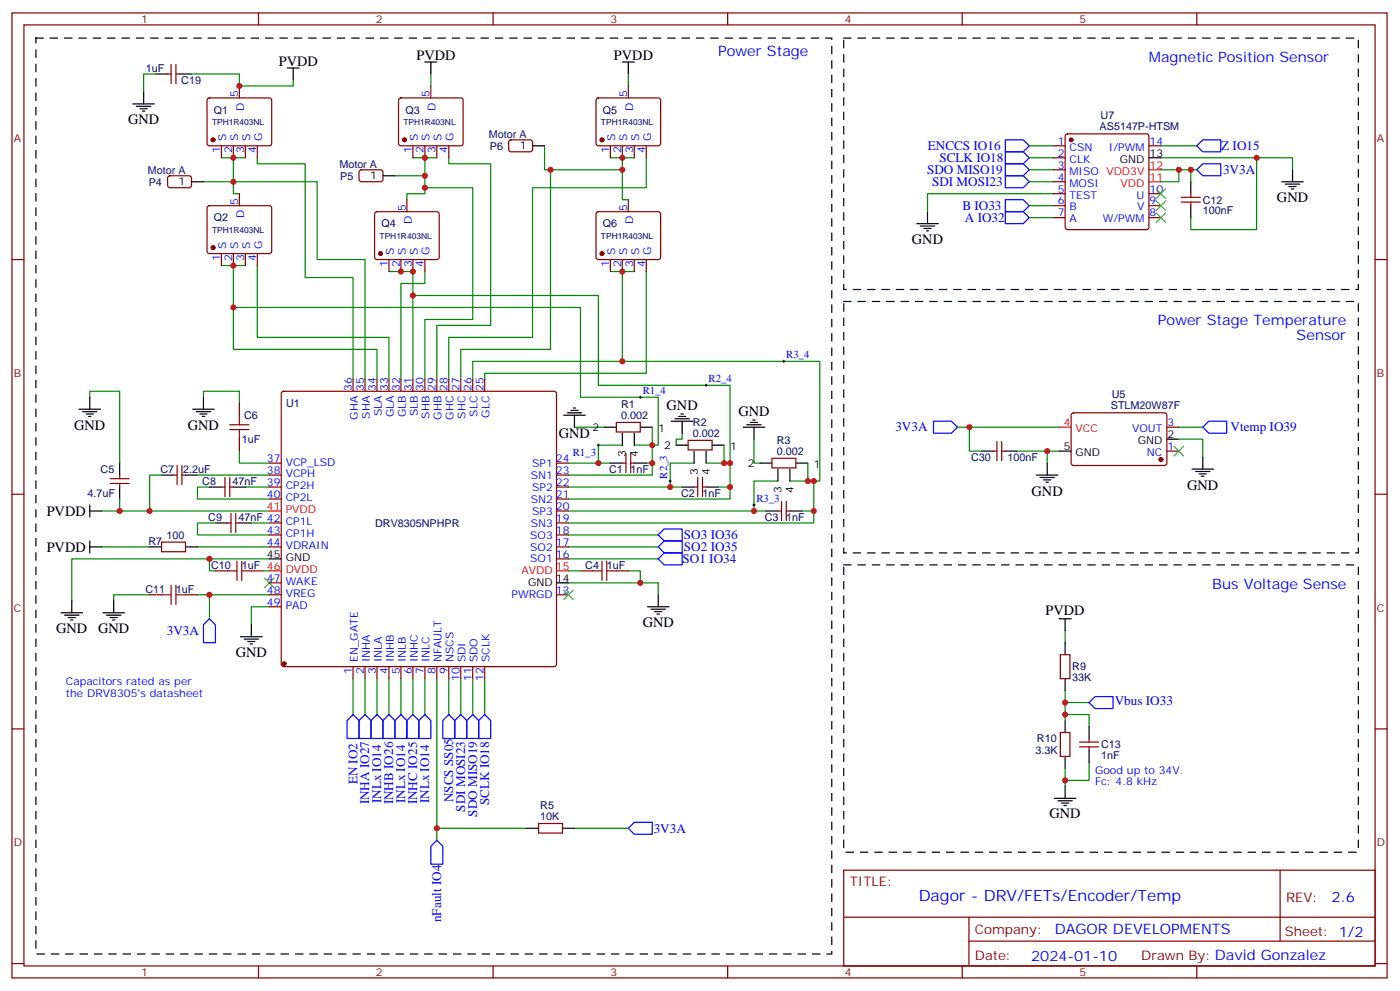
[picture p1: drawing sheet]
<svg xmlns="http://www.w3.org/2000/svg" width="413mm" height="292mm" viewBox="0 0 413 292" stroke-linecap="round" stroke-linejoin="round" font-family="sans-serif">
<g fill="none" stroke="#870000" stroke-width=".35">
<path d="M3.5 3.8h405.4v284.3h-405.4zM7.1 7.3h398.2v277.3h-398.2zM50.4 19v5.6M51.9 19v5.6M76.2 3.8v3.5M145.3 3.8v3.5M214.5 3.8v3.5M283.6 3.8v3.5M352.8 3.8v3.5M49.4 21.8h1M51.9 21.8h1M61.3 29.1l.4-.2h17.7l.5 .2 .2 .5-.1 12.9-.6 .5-17.9-.1-.5-.6v-12.7z"/>
<path d="M70.6 25.3v3.6M117.7 29.1l.5-.2h17.6l.5 .2 .2 .5v12.9l-.7 .5-17.9-.1-.4-.6v-12.7zM127 25.3v3.6M175.9 29.1l.5-.2h17.6l.5 .2 .2 .5v12.9l-.7 .5-17.9-.1-.4-.6v-12.7zM185.2 25.3v3.6M314.2 39.6l.5-.2h23.3l.5 .2 .2 .5v26.9l-.3 .5-.4 .2h-23.3l-.5-.3-.2-.4v-26.9zM49.6 52l.5-.2h5.9l.4 .7v2.4l-.7 .4-5.9-.1-.4-.6v-2.1zM65.3 43v3.5M68.8 43v3.5M70.6 57.1v3.5M72.3 43v3.5M75.8 43v3.5"/>
<path d="M106.1 50.2l.4-.2 6 .1 .4 .6-.1 2.4-.6 .5-5.9-.1-.5-.7v-2.1zM119.9 58.8v3.6M121.7 43v3.5M125.2 43v3.5M128.8 43v3.5M132.3 43v3.5M150.2 41.4l.4-.2 6 .1 .4 .6-.1 2.4-.6 .4h-5.9l-.5-.7v-2.1zM179.9 43v3.5M183.4 43v3.5M185.2 58.8v3.6M187 43v3.5M190.5 43v3.5"/>
<path d="M310.4 43h3.6M310.4 46.5h3.6M310.4 50h3.6M310.4 53.6h3.6M310.4 57.1h3.6M338.7 43h3.5M338.7 57.1h3.5M348.2 58.1h5.6M348.2 59.5h5.6M351 57.1v1M351 59.5v1.1M3.5 76.5h3.6"/>
<path d="M61.3 60.8l.4-.2h17.7l.5 .2 .2 .5-.1 13-.6 .4h-17.9l-.5-.7v-12.7zM65.3 74.7v3.5M68.8 74.7v3.5M72.3 74.7v3.5M75.8 74.7v3.5M110.7 62.6l.4-.2h17.7l.5 .2 .2 .5-.1 13-.6 .4-17.9-.1-.5-.6v-12.7zM114.7 76.5v3.5M118.2 76.5v3.5M121.7 76.5v3.5M125.2 76.5v3.5M175.9 62.6l.5-.2h17.6l.5 .2 .2 .5v13l-.7 .4-17.9-.1-.4-.6v-12.7zM179.9 76.5v3.5"/>
<path d="M183.4 76.5v3.5M187 76.5v3.5M190.5 76.5v3.5M310.4 60.6h3.6M310.4 64.1h3.6M338.7 60.6h3.5M338.7 64.1h3.5M405.3 76.5h3.6M70.6 118.8v3.5M83.1 115.5l.5-.2h79.7l.5 .2 .2 .5v79.7l-.2 .5-.5 .2h-79.7l-.5-.2-.2-.5v-79.7zM104.1 111.8v3.5M107.6 111.8v3.5"/>
<path d="M111.1 111.8v3.5M114.7 111.8v3.5M118.2 111.8v3.5M121.7 111.8v3.5M125.2 111.8v3.5M128.8 111.8v3.5M132.3 111.8v3.5M135.8 111.8v3.5M139.3 111.8v3.5M142.9 111.8v3.5M35.3 140v1M51.2 140h1"/>
<path d="M52.2 137.2v5.6M53.6 137.2v5.6M53.6 140h1.1M70.6 129.4v3.5M79.4 140h3.5M79.4 136.5h3.5M164 140h3.6M164 136.5h3.6M181.7 124.5h7v2.8h-7zM183.4 136.5h1.1M184.5 133.6v5.7M185.9 133.6v5.7"/>
<path d="M185.9 136.5h1.1M202.8 129.8h7.1v2.8h-7.1zM227.5 135h7.1v2.9h-7.1zM292.8 132.9h1.1M293.9 130.1v5.6M295.3 132.9h1M295.3 130.1v5.6M316 121.8l.4-.2 27.1 .1 .5 .6-.1 14.4-.6 .5-27.1-.1-.5-.6v-14.2zM344 132.9h3.5M344 125.9h3.5M3.5 145.6h3.6M32.5 142.5h5.6"/>
<path d="M32.5 141h5.6M35.3 142.5v1M47.6 159.7h7.1v2.9h-7.1zM65.3 143.5h1M66.3 140.7v5.6M67 154.1h1.1M67.7 143.5h1.1M67.7 140.7v5.6M68.1 151.3v5.6M69.5 151.3v5.6M69.5 154.1h1.1M79.4 143.5h3.5"/>
<path d="M79.4 154.1h3.5M79.4 157.6h3.5M79.4 147h3.5M164 143.5h3.6M164 150.6h3.6M164 154.1h3.6M164 157.6h3.6M164 147h3.6M204.6 143.5h1.1M205.7 140.7v5.6M207.1 140.7v5.6M207.1 143.5h1"/>
<path d="M229.3 150.6h1.1M230.4 147.7v5.7M231.8 147.7v5.7M231.8 150.6h1M405.3 145.6h3.6M44.1 175.3h3.5M54.7 175.3h3.5M63.5 168.2h3.5M74.1 168.2h3.5M79.4 175.3h3.5M79.4 161.1h3.5M79.4 171.7h3.5"/>
<path d="M79.4 178.8h3.5M164 175.3h3.6M164 164.7h3.6M164 161.1h3.6M171.1 168.2h3.5M181.7 168.2h3.5M104.1 196.4v3.6M107.6 196.4v3.6M111.1 196.4v3.6M114.7 196.4v3.6M118.2 196.4v3.6M121.7 196.4v3.6"/>
<path d="M125.2 196.4v3.6M128.8 196.4v3.6M132.3 196.4v3.6M135.8 196.4v3.6M139.3 196.4v3.6M142.9 196.4v3.6M312.6 192.9h2.8v7.1h-2.8zM3.5 214.8h3.6M312.6 215.8h2.8v7.1h-2.8zM318.2 218.7h5.6M321 217.6v1.1M405.3 214.8h3.6"/>
<path d="M318.2 220.1h5.6M321 220.1v1M158.7 242.6h7.1v2.9h-7.1zM248.7 256.4h156.6v28.2h-156.6zM377.3 256.4v20.9M248.7 270.2h156.5M285.6 277.3h119.6M285.6 270.2v14.2M3.5 283.9h3.6M76.2 284.6v3.5M145.3 284.6v3.5M214.5 284.6v3.5"/>
<path d="M283.6 284.6v3.5M352.8 284.6v3.5M405.3 283.9h3.6"/>
</g>
<g fill="none" stroke="#008700" stroke-width=".35">
<path d="M45.9 21.8h-3.6v5.3M56.4 21.8h14.2v3.5h15.8v-1.7M127 21.8v3.5M185.2 21.8v3.5M60 53.6h33.5v22.9h14.1v35.3M65.3 46.5h7M68.8 46.5v10.6h1.8M75.8 46.5v1.8h14.2v33.5h14.1v30M116.4 51.8h8.8M121.7 46.5h7.1M125.2 55.3h14.1v38.8h-14.1v17.7M125.2 46.5v10.6h-5.3v1.7"/>
<path d="M132.3 46.5v1.8h12.3v47.6h-15.8v15.9M160.5 43v7h1.8M179.9 46.5h7.1M183.4 50h-21.1v52.9h-26.5v8.9M183.4 46.5v12.3h1.8M190.5 46.5v8.8h-33.5v44.1h-24.7v12.4M303.4 53.6h7M303.4 46.5h7M303.4 43h7M303.4 50h7M310.4 57.1h-37v5.3M342.2 46.5h28.2v21.2h-19.4v-3.6"/>
<path d="M342.2 43h10.6M342.2 50h10.6M347.5 50v3.6h-5.3M351 50v3.6M370.4 46.5h10.6v3.5M65.3 78.2h7M68.8 78.2v24.7h42.3v8.9M75.8 78.2v21.2h38.9v12.4M303.4 60.6h7M303.4 64.1h7M68.8 90.6h102.3v26.5h22.9v14.1h-1.7v-5.3M114.7 80h7v31.8"/>
<path d="M121.7 87.1h54.7v26.4h38.8v23M125.2 80v3.5h-7v28.3M179.9 80h7.1M183.4 80v26.5h-44.1v5.3M190.5 80v30h-47.6v1.8M26.5 117.1v-1.8h8.8v21.2M60 117.1v-1.8h10.6v3.5M183.4 106.5h58.3v35.2h-1.8M47.6 140h-3.5v10.6M58.2 140h21.2M70.6 132.9v3.6h8.8M167.6 136.5h12.3"/>
<path d="M169.3 125.9h8.9M183.4 131.2h-7v5.3M187 131.2h5.3v5.3M190.5 136.5h1.8v3.5h-24.7M201.1 127.6v1.8h-1.8v1.8M204.6 136.5h-7v7M208.1 136.5h7.1v7M213.4 131.2v5.3M222.2 129.4v7.1h1.8M238.1 136.5v5.2M282.2 125.9h30M285.8 125.9v7h3.5"/>
<path d="M299.9 132.9h8.8M312.2 132.9h-3.5v3.6M347.5 129.4h7v5.3M347.5 125.9h7M30 150.6h49.4M35.3 147v3.6M61.7 143.5h-3.5v3.5h21.2M63.5 154.1h-5.3v3.5h21.2M72.3 143.5h7.1M74.1 154.1h5.3M167.6 150.6h58.2M167.6 143.5h33.5"/>
<path d="M167.6 157.6h26.4M211.7 143.5h3.5v3.5h-47.6M229.3 141.7h-7.1v8.9M232.8 141.7h7.1v8.9M236.4 150.6h3.5v3.5h-72.3M30 161.1h14.1M44.1 175.3h-10.6v1.7M58.2 161.1h21.2M58.2 175.3h21.2M61.7 164.7v3.5h1.8M61.7 175.3v7M77.6 168.2h1.8"/>
<path d="M79.4 178.8h-5.3v5.3M79.4 164.7h-58.2v12.3M167.6 171.7h26.4v3.6M167.6 164.7h26.4M167.6 161.1h26.4M167.6 168.2h3.5M185.2 168.2h3.5v3.5M104.1 200v10.5M107.6 200v10.5M111.1 200v10.5M114.7 200v10.5M118.2 200v10.5"/>
<path d="M121.7 200v10.5M125.2 200v10.5M128.8 200v47.6M132.3 200v10.5M135.8 200v10.5M139.3 200v10.5M142.9 200v10.5M314 185.8v3.6M314 212.3v-1.8h7v3.6M314 207h7M314 203.5v7M314 226.4v5.3"/>
<path d="M321 224.6v5.3h-7M128.8 244.1h26.4M169.3 244.1h15.9"/>
</g>
<g fill="none" stroke="#000" stroke-width=".35">
<path d="M125.2 18.3h3.6M127 18.3v3.5M183.4 18.3h3.6M185.2 18.3v3.5M39.2 30.6h6.3M40.2 31.3h4.2M41.3 32h2.1M42 32.7h.7M42.3 27.1v3.5M45.9 21.8h3.5M52.9 21.8h3.5M84.7 20h3.5"/>
<path d="M86.4 20v3.6M56.4 53.6h3.6M112.9 51.8h3.5M157 43h3.5M338.7 46.5h3.5M351 53.6v3.5M377.8 53.6h6.4M378.9 54.3h4.2M379.9 55h2.2M380.6 55.7h.8M381 50v3.6M270.2 65.9h6.4"/>
<path d="M271.3 66.6h4.2M272.3 67.3h2.2M273 68h.8M273.4 62.4v3.5M351 60.6v3.5M26.5 117.1v3.5M60 117.1v3.5M23.3 120.6h6.3M24.3 121.3h4.3M25.4 122h2.1M26.1 122.7h.7M35.3 136.5v3.5"/>
<path d="M47.6 140h3.6M54.7 140h3.5M56.8 120.6h6.3M57.9 121.3h4.2M58.9 122h2.1M59.6 122.7h.7M166.2 122.3h6.3M167.2 121.6h4.2M168.3 120.9h2.1M169 120.2h.7M169.3 122.3v3.6M178.2 125.9h3.5"/>
<path d="M179.9 136.5h3.5M183.4 127.6v3.6M187 136.5h3.5M187 127.6v3.6M188.7 125.9h3.6M197.9 124.1h6.4M199 123.4h4.2M199.3 131.2h3.5M200 122.7h2.1M200.7 122h.7M201.1 124.1v3.5M204.6 132.9v3.6"/>
<path d="M208.1 132.9v3.6M209.9 131.2h3.5M219.1 125.9h6.3M220.1 125.2h4.3M221.2 124.5h2.1M221.9 123.8h.7M222.2 125.9v3.5M224 136.5h3.5M229.3 138.2v3.5M232.8 138.2v3.5M234.6 136.5h3.5M289.3 132.9h3.5"/>
<path d="M296.3 132.9h3.6M305.5 140h6.4M308.7 136.5v3.5M312.2 132.9h3.5M344 129.4h3.5M351.4 138.2h6.3M352.4 138.9h4.3M353.5 139.6h2.1M354.5 134.7v3.5M26.5 150.6h3.5M26.5 148.8v3.5M26.5 159.4v3.5"/>
<path d="M35.3 143.5v3.5M61.7 143.5h3.6M63.5 154.1h3.5M68.8 143.5h3.5M70.6 154.1h3.5M201.1 143.5h3.5M208.1 143.5h3.6M225.8 150.6h3.5M232.8 150.6h3.6M306.6 140.7h4.2M307.6 141.4h2.1M308.3 142.1h.7"/>
<path d="M354.2 140.3h.7M21.2 177v3.6M26.5 161.1h3.5M33.5 177v3.6M44.1 161.1h3.5M54.7 161.1h3.5M79.4 164.7h3.5M164 171.7h3.6M190.9 178.8h6.3M191.9 179.5h4.2M194 175.3v3.5M18 180.6h6.3"/>
<path d="M19 181.3h4.3M20.1 182h2.1M20.8 182.7h.7M30.3 180.6h6.4M31.4 181.3h4.2M32.5 182h2.1M33.2 182.7h.7M70.9 187.6h6.4M72 188.3h4.2M73 189h2.1M73.7 189.7h.7M74.1 184.1v3.5"/>
<path d="M193 180.2h2.1M193.7 180.9h.7M312.2 182.3h3.5M314 182.3v3.5M314 189.4v3.5M314 200v3.5M314 212.3v3.5M321 214.1v3.5M310.8 235.2h6.3M311.9 235.9h4.2M312.9 236.6h2.1M313.6 237.3h.7"/>
<path d="M314 222.9v3.5M314 231.7v3.5M321 221.1v3.5M155.2 244.1h3.5M165.8 244.1h3.5"/>
</g>
<g fill="none" stroke="#00f" stroke-width=".35">
<path d="M296.3 58.8h5.3l1.8 1.8-1.8 1.8h-5.3zM296.3 48.3h5.3l1.8 1.7-1.8 1.8h-5.3zM296.3 41.2h5.3l1.8 1.8-1.8 1.7h-5.3zM296.3 44.7h5.3l1.8 1.8-1.8 1.8h-5.3zM296.3 51.8h5.3l1.8 1.8-1.8 1.7h-5.3zM354.5 41.2h5.3v3.5h-5.3l-1.7-1.7zM354.5 48.3h5.3v3.5h-5.3l-1.7-1.8zM296.3 62.4h5.3l1.8 1.7-1.8 1.8h-5.3zM275.2 124.1h5.3l1.7 1.8-1.7 1.7h-5.3zM354.5 125.9l1.8-1.8h5.3v3.5h-5.3zM194 157.6l1.8-1.7h5.3v3.5h-5.3zM194 164.7l1.8-1.8h5.3v3.5h-5.3z"/>
<path d="M194 161.1l1.8-1.7h5.3v3.5h-5.3zM61.7 182.3l1.8 1.8v5.3h-3.5v-5.3zM104.1 210.5l1.7 1.8v5.3h-3.5v-5.3zM107.6 210.5l1.8 1.8v5.3h-3.6v-5.3zM111.1 210.5l1.8 1.8v5.3h-3.5v-5.3zM114.7 210.5l1.7 1.8v5.3h-3.5v-5.3zM118.2 210.5l1.7 1.8v5.3h-3.5v-5.3zM121.7 210.5l1.8 1.8v5.3h-3.6v-5.3zM125.2 210.5l1.8 1.8v5.3h-3.5v-5.3zM132.3 210.5l1.8 1.8v5.3h-3.6v-5.3zM135.8 210.5l1.8 1.8v5.3h-3.5v-5.3zM139.3 210.5l1.8 1.8v5.3h-3.5v-5.3z"/>
<path d="M141.1 212.3l1.8-1.8 1.7 1.8v5.3h-3.5zM322.8 205.2h5.3v3.6h-5.3l-1.8-1.8zM127 249.3l1.8-1.7 1.7 1.7v5.3h-3.5zM185.2 244.1l1.8-1.8h5.3v3.5h-5.3z"/>
</g>
<path d="M340.8 55.7l2.8 2.8M340.8 59.2l2.8 2.8M343.6 55.7l-2.8 2.8M343.6 59.2l-2.8 2.8M340.8 62.7l2.8 2.8M343.6 62.7l-2.8 2.8M346.1 131.5l2.8 2.8M348.9 131.5l-2.8 2.8M78 170.3l2.8 2.8M80.8 170.3l-2.8 2.8M166.2 173.8l2.8 2.9M169 173.8l-2.8 2.9" fill="none" stroke="#3c3" stroke-width=".35"/>
<g fill="none" stroke="#a10000" stroke-width=".35">
<path d="M67.7 126.6h5.7M67.7 125.2h5.7M70.6 122.3v2.9M70.6 126.6v2.8M47.6 175.3h2.8M50.4 172.4v5.7M51.9 175.3h2.8M51.9 172.4v5.7M67 168.2h2.8M69.8 165.4v5.6M71.3 168.2h2.8M71.3 165.4v5.6"/>
<path d="M174.6 168.2h2.8M177.4 165.4v5.6M178.9 168.2h2.8M178.9 165.4v5.6"/>
</g>
<g fill="#870000" stroke="#870000" stroke-width=".35">
<circle cx="83.8" cy="195.5" r=".53"/>
<circle cx="62.8" cy="41.2" r=".53"/>
<circle cx="62.8" cy="73" r=".53"/>
<circle cx="119.2" cy="41.2" r=".53"/>
<circle cx="112.2" cy="74.7" r=".53"/>
<circle cx="177.4" cy="41.2" r=".53"/>
<circle cx="177.4" cy="74.7" r=".53"/>
<circle cx="342.2" cy="135.4" r=".53"/>
<circle cx="315.7" cy="41.2" r=".53"/>
</g>
<path d="M338.7 53.6h3.5M338.7 50h3.5M312.2 125.9h3.5M79.4 150.6h3.5M79.4 168.2h3.5M164 168.2h3.6" fill="none" stroke="#f00" stroke-width=".35"/>
<path d="M188.4 117.1h.7M188.7 116.7v.7M207.8 113.5h.7M208.1 113.2v.7M230.7 106.5h.7M231.1 106.1v.7M176 131.2h.7M176.4 130.8v.7M197.2 141.7h.7M197.6 141.4v.7M221.9 148.8h.7M222.2 148.4v.8" fill="none" stroke="#000" stroke-width=".29"/>
<path d="M10.6 11.2h234.6v269.9h-234.6zM248.7 11.2h151.7v74.1h-151.7zM248.7 88.8h151.7v74.1h-151.7zM248.7 166.4h151.7v84.7h-151.7z" fill="none" stroke="#000" stroke-width=".35" stroke-dasharray="2.1 2.1"/>
<g fill="#c00">
<circle cx="239.9" cy="141.7" r=".88"/>
<circle cx="215.2" cy="136.5" r=".88"/>
<circle cx="192.3" cy="131.2" r=".88"/>
<circle cx="215.2" cy="143.5" r=".88"/>
<circle cx="197.6" cy="143.5" r=".88"/>
<circle cx="192.3" cy="136.5" r=".88"/>
<circle cx="176.4" cy="136.5" r=".88"/>
<circle cx="239.9" cy="150.6" r=".88"/>
<circle cx="222.3" cy="150.6" r=".88"/>
<circle cx="183.4" cy="106.5" r=".88"/>
<circle cx="125.2" cy="51.8" r=".88"/>
<circle cx="68.8" cy="90.6" r=".88"/>
<circle cx="121.7" cy="87.1" r=".88"/>
<circle cx="183.4" cy="50" r=".88"/>
<circle cx="44.1" cy="150.6" r=".88"/>
<circle cx="35.3" cy="150.6" r=".88"/>
<circle cx="188.7" cy="171.7" r=".88"/>
<circle cx="61.7" cy="175.3" r=".88"/>
<circle cx="183.4" cy="80" r=".88"/>
<circle cx="68.8" cy="78.2" r=".88"/>
<circle cx="68.8" cy="46.5" r=".88"/>
<circle cx="125.2" cy="46.5" r=".88"/>
<circle cx="125.2" cy="55.3" r=".88"/>
<circle cx="183.4" cy="46.5" r=".88"/>
<circle cx="61.7" cy="164.7" r=".88"/>
<circle cx="128.8" cy="244.1" r=".88"/>
<circle cx="162.3" cy="50" r=".88"/>
<circle cx="68.8" cy="53.6" r=".88"/>
<circle cx="121.7" cy="80" r=".88"/>
<circle cx="118.2" cy="80" r=".88"/>
<circle cx="347.5" cy="50" r=".88"/>
<circle cx="370.4" cy="46.5" r=".88"/>
<circle cx="351" cy="50" r=".88"/>
<circle cx="70.6" cy="25.3" r=".88"/>
<circle cx="314" cy="207" r=".88"/>
<circle cx="314" cy="210.5" r=".88"/>
<circle cx="314" cy="229.9" r=".88"/>
<circle cx="308.7" cy="132.9" r=".88"/>
<circle cx="285.8" cy="125.9" r=".88"/>
<circle cx="238.1" cy="141.7" r=".88"/>
<circle cx="213.4" cy="136.5" r=".88"/>
</g>
<text font-size="4.6" fill="#00f" x="270.8" y="265.4">Dagor - DRV/FETs/Encoder/Temp</text>
<g font-size="4.2">
<text x="122.8" y="17.6">PVDD</text>
<text x="181" y="17.6">PVDD</text>
<text x="82.2" y="19.3">PVDD</text>
<text x="37.7" y="36.7">GND</text>
<text x="376.4" y="59.5">GND</text>
<text x="268.8" y="71.9">GND</text>
<text x="196.5" y="120.9">GND</text>
<text x="217.7" y="122.6">GND</text>
<text x="21.9" y="126.6">GND</text>
<text x="55.4" y="126.6">GND</text>
<text x="164.7" y="129.1">GND</text>
<text x="304.1" y="146.1">GND</text>
<text x="350" y="144.3">GND</text>
<text x="13.8" y="152">PVDD</text>
<text x="13.8" y="162.6">PVDD</text>
<text x="189.4" y="184.9">GND</text>
<text x="308.2" y="181.2">PVDD</text>
<text x="16.6" y="186.6">GND</text>
<text x="28.9" y="186.6">GND</text>
<text x="69.5" y="193.7">GND</text>
<text x="309.4" y="240.9">GND</text>
</g>
<g font-size="4.2" fill="#00f">
<text x="211.7" y="16.5">Power Stage</text>
<text x="338.7" y="18.3">Magnetic Position Sensor</text>
<text x="341.3" y="95.9">Power Stage Temperature</text>
<text x="382.2" y="100.1">Sensor</text>
<text x="357.3" y="173.5">Bus Voltage Sense</text>
<text x="392.5" y="265.7">2.6</text>
<text x="310.9" y="275.2">DAGOR DEVELOPMENTS</text>
<text x="304" y="283">2024-01-10</text>
</g>
<g font-size="3.9" fill="#00f">
<text x="273.5" y="44.2">ENCCS IO16</text>
<text x="276.9" y="47.8">SCLK IO18</text>
<text x="360" y="44.3">Z IO15</text>
<text x="273.3" y="51.3">SDO MISO19</text>
<text x="360.5" y="51.3">3V3A</text>
<text x="274.8" y="54.8">SDI MOSI23</text>
<text x="283.7" y="61.9">B IO33</text>
<text x="284.4" y="65.4">A IO32</text>
<text x="263.9" y="127.1">3V3A</text>
<text x="362.7" y="127.1">Vtemp IO39</text>
<text x="201.6" y="158.9">SO3 IO36</text>
<text x="201.2" y="165.9">SO1 IO34</text>
<text x="201.6" y="162.4">SO2 IO35</text>
<text x="49.2" y="187.1">3V3A</text>
<text x="328.6" y="207.8">Vbus IO33</text>
<text x="105.4" y="231.1" transform="rotate(-90 105.4 231.1)">EN IO2</text>
<text x="108.9" y="237" transform="rotate(-90 108.9 237)">INHA IO27</text>
<text x="112.4" y="236.7" transform="rotate(-90 112.4 236.7)">INLx IO14</text>
<text x="115.9" y="237" transform="rotate(-90 115.9 237)">INHB IO26</text>
<text x="119.5" y="236.7" transform="rotate(-90 119.5 236.7)">INLx IO14</text>
<text x="123" y="237" transform="rotate(-90 123 237)">INHC IO25</text>
<text x="126.5" y="236.7" transform="rotate(-90 126.5 236.7)">INLx IO14</text>
<text x="133.6" y="236.4" transform="rotate(-90 133.6 236.4)">NSCS SS05</text>
<text x="137.1" y="239.2" transform="rotate(-90 137.1 239.2)">SDI MOSI23</text>
<text x="144.1" y="237.3" transform="rotate(-90 144.1 237.3)">SCLK IO18</text>
<text x="140.6" y="240.6" transform="rotate(-90 140.6 240.6)">SDO MISO19</text>
<text x="192.7" y="245.4">3V3A</text>
<text x="130" y="271.7" transform="rotate(-90 130 271.7)">nFault IO4</text>
</g>
<g font-size="3.9" fill="#800">
<text x="250.5" y="261">TITLE:</text>
<text x="379.1" y="265.7">REV:</text>
<text x="287.4" y="275.2">Company:</text>
<text x="378.7" y="275.8">Sheet: 1/2</text>
<text x="287.4" y="282.9">Date:</text>
<text x="336.4" y="282.9">Drawn By: David Gonzalez</text>
</g>
<g font-size="3.2" fill="#800">
<text x="41.6" y="6.8">1</text>
<text x="110.8" y="6.8">2</text>
<text x="179.9" y="6.8">3</text>
<text x="249.1" y="6.8">4</text>
<text x="318.2" y="6.8">5</text>
<text x="4.1" y="41.9">A</text>
<text x="405.9" y="41.9">A</text>
<text x="4.1" y="111.1">B</text>
<text x="405.9" y="111.1">B</text>
<text x="4.1" y="180.2">C</text>
<text x="405.9" y="180.2">C</text>
<text x="4.1" y="249.3">D</text>
<text x="405.9" y="249.3">D</text>
<text x="41.6" y="287.6">1</text>
<text x="110.8" y="287.6">2</text>
<text x="179.9" y="287.6">3</text>
<text x="249.1" y="287.6">4</text>
<text x="318.2" y="287.6">5</text>
</g>
<g font-size="3.2" fill="#000080">
<text x="43" y="21.2">1uF</text>
<text x="53.4" y="24.7">C19</text>
<text x="63.1" y="33.5">Q1</text>
<text x="119.5" y="33.5">Q3</text>
<text x="177.7" y="33.5">Q5</text>
<text x="324.4" y="35.1">U7</text>
<text x="144.1" y="40.6">Motor A</text>
<text x="324.1" y="38.2">AS5147P-HTSM</text>
<text x="144.4" y="44.1">P6</text>
<text x="43.6" y="51.2">Motor A</text>
<text x="100" y="49.4">Motor A</text>
<text x="100.3" y="52.9">P5</text>
<text x="43.8" y="54.7">P4</text>
<text x="354.5" y="60">C12</text>
<text x="63.1" y="65.3">Q2</text>
<text x="354.5" y="63.1">100nF</text>
<text x="112.5" y="67">Q4</text>
<text x="177.7" y="67">Q6</text>
<text x="84.3" y="119.9">U1</text>
<text x="327.7" y="117.4">U5</text>
<text x="72" y="123.5">C6</text>
<text x="183.1" y="123.4">0.002</text>
<text x="183.1" y="120.3">R1</text>
<text x="204.3" y="125.6">R2</text>
<text x="327.5" y="120.6">STLM20W87F</text>
<text x="71.2" y="130.5">1uF</text>
<text x="204.3" y="128.7">0.002</text>
<text x="229" y="130.8">R3</text>
<text x="229" y="134">0.002</text>
<text x="286.3" y="135.8">C30</text>
<text x="297" y="135.8">100nF</text>
<text x="29.6" y="139.4">C5</text>
<text x="47.3" y="139.4">C7</text>
<text x="54" y="139.4">2.2uF</text>
<text x="59.6" y="142.9">C8</text>
<text x="68.6" y="142.9">47nF</text>
<text x="179.6" y="139.4">C1</text>
<text x="185.9" y="139.4">1nF</text>
<text x="25.8" y="146.4">4.7uF</text>
<text x="200.7" y="146.4">C2</text>
<text x="207.1" y="146.4">1nF</text>
<text x="61.4" y="153.5">C9</text>
<text x="70.3" y="153.5">47nF 42</text>
<text x="110.6" y="155.2">DRV8305NPHPR</text>
<text x="225.4" y="153.5">C3</text>
<text x="231.8" y="153.5">1nF</text>
<text x="43.8" y="160.5">R7</text>
<text x="49.1" y="158.7">100</text>
<text x="62.2" y="167.6">C10</text>
<text x="71.2" y="167.6">1uF 46</text>
<text x="172.5" y="167.6">C4</text>
<text x="178.8" y="167.6">1uF</text>
<text x="42.8" y="174.6">C11</text>
<text x="51.8" y="174.6">1uF</text>
<text x="316.1" y="197.6">R9</text>
<text x="316.1" y="200.7">33K</text>
<text x="305.7" y="218.7">R10</text>
<text x="324.6" y="220.5">C13</text>
<text x="305.3" y="222.3">3.3K</text>
<text x="324.6" y="223.7">1nF</text>
<text x="159.3" y="238.4">R5</text>
<text x="159.3" y="241.6">10K</text>
</g>
<g font-size="3.2" fill="#00f">
<text x="70.2" y="28.7" transform="rotate(-90 70.2 28.7)">5</text>
<text x="126.6" y="28.7" transform="rotate(-90 126.6 28.7)">5</text>
<text x="184.9" y="28.7" transform="rotate(-90 184.9 28.7)">5</text>
<text x="72" y="32.6" transform="rotate(-90 72 32.6)">D</text>
<text x="128.4" y="32.6" transform="rotate(-90 128.4 32.6)">D</text>
<text x="186.6" y="32.6" transform="rotate(-90 186.6 32.6)">D</text>
<text x="66.7" y="41.7" transform="rotate(-90 66.7 41.7)">S</text>
<text x="70.2" y="41.7" transform="rotate(-90 70.2 41.7)">S</text>
<text x="73.7" y="41.7" transform="rotate(-90 73.7 41.7)">S</text>
<text x="77.3" y="41.7" transform="rotate(-90 77.3 41.7)">G</text>
<text x="123.1" y="41.7" transform="rotate(-90 123.1 41.7)">S</text>
<text x="126.6" y="41.7" transform="rotate(-90 126.6 41.7)">S</text>
<text x="130.2" y="41.7" transform="rotate(-90 130.2 41.7)">S</text>
<text x="133.7" y="41.7" transform="rotate(-90 133.7 41.7)">G</text>
<text x="181.3" y="41.7" transform="rotate(-90 181.3 41.7)">S</text>
<text x="184.9" y="41.7" transform="rotate(-90 184.9 41.7)">S</text>
<text x="188.4" y="41.7" transform="rotate(-90 188.4 41.7)">S</text>
<text x="191.9" y="41.7" transform="rotate(-90 191.9 41.7)">G</text>
<text x="64.9" y="45.2" transform="rotate(-90 64.9 45.2)">1</text>
<text x="68.4" y="45.2" transform="rotate(-90 68.4 45.2)">2</text>
<text x="72" y="45.2" transform="rotate(-90 72 45.2)">3</text>
<text x="75.5" y="45.2" transform="rotate(-90 75.5 45.2)">4</text>
<text x="121.4" y="45.2" transform="rotate(-90 121.4 45.2)">1</text>
<text x="124.9" y="45.2" transform="rotate(-90 124.9 45.2)">2</text>
<text x="128.4" y="45.2" transform="rotate(-90 128.4 45.2)">3</text>
<text x="131.9" y="45.2" transform="rotate(-90 131.9 45.2)">4</text>
<text x="179.6" y="45.2" transform="rotate(-90 179.6 45.2)">1</text>
<text x="183.1" y="45.2" transform="rotate(-90 183.1 45.2)">2</text>
<text x="186.6" y="45.2" transform="rotate(-90 186.6 45.2)">3</text>
<text x="190.1" y="45.2" transform="rotate(-90 190.1 45.2)">4</text>
<text x="311.8" y="42.6">1</text>
<text x="311.8" y="46.1">2</text>
<text x="315.3" y="44.4">CSN</text>
<text x="315.3" y="47.9">CLK</text>
<text x="326.9" y="44.4">I/PWM</text>
<text x="338.8" y="42.6">14</text>
<text x="311.8" y="49.7">3</text>
<text x="311.8" y="53.2">4</text>
<text x="315.3" y="51.4">MISO VDD3V</text>
<text x="311.8" y="56.7">5</text>
<text x="315.3" y="55">MOSI</text>
<text x="315.3" y="58.5">TEST</text>
<text x="335" y="58.5">U</text>
<text x="338.8" y="56.7">10</text>
<text x="70.2" y="60.4" transform="rotate(-90 70.2 60.4)">5</text>
<text x="72" y="64.4" transform="rotate(-90 72 64.4)">D</text>
<text x="119.6" y="62.2" transform="rotate(-90 119.6 62.2)">5</text>
<text x="184.9" y="62.2" transform="rotate(-90 184.9 62.2)">5</text>
<text x="311.8" y="60.3">6</text>
<text x="311.8" y="63.8">7</text>
<text x="315.3" y="62">B</text>
<text x="315.3" y="65.5">A</text>
<text x="325.1" y="65.5">W/PWM</text>
<text x="335.2" y="62">V</text>
<text x="338.8" y="63.8">8</text>
<text x="338.8" y="60.3">9</text>
<text x="121.4" y="66.1" transform="rotate(-90 121.4 66.1)">D</text>
<text x="186.6" y="66.1" transform="rotate(-90 186.6 66.1)">D</text>
<text x="64.9" y="76.9" transform="rotate(-90 64.9 76.9)">1</text>
<text x="66.7" y="73.4" transform="rotate(-90 66.7 73.4)">S</text>
<text x="68.4" y="76.9" transform="rotate(-90 68.4 76.9)">2</text>
<text x="70.2" y="73.4" transform="rotate(-90 70.2 73.4)">S</text>
<text x="72" y="76.9" transform="rotate(-90 72 76.9)">3</text>
<text x="73.7" y="73.4" transform="rotate(-90 73.7 73.4)">S</text>
<text x="75.5" y="76.9" transform="rotate(-90 75.5 76.9)">4</text>
<text x="77.3" y="73.4" transform="rotate(-90 77.3 73.4)">G</text>
<text x="116.1" y="75.2" transform="rotate(-90 116.1 75.2)">S</text>
<text x="119.6" y="75.2" transform="rotate(-90 119.6 75.2)">S</text>
<text x="123.1" y="75.2" transform="rotate(-90 123.1 75.2)">S</text>
<text x="126.6" y="75.2" transform="rotate(-90 126.6 75.2)">G</text>
<text x="181.3" y="75.2" transform="rotate(-90 181.3 75.2)">S</text>
<text x="184.9" y="75.2" transform="rotate(-90 184.9 75.2)">S</text>
<text x="188.4" y="75.2" transform="rotate(-90 188.4 75.2)">S</text>
<text x="191.9" y="75.2" transform="rotate(-90 191.9 75.2)">G</text>
<text x="114.3" y="78.7" transform="rotate(-90 114.3 78.7)">1</text>
<text x="117.8" y="78.7" transform="rotate(-90 117.8 78.7)">2</text>
<text x="121.4" y="78.7" transform="rotate(-90 121.4 78.7)">3</text>
<text x="124.9" y="78.7" transform="rotate(-90 124.9 78.7)">4</text>
<text x="179.6" y="78.7" transform="rotate(-90 179.6 78.7)">1</text>
<text x="183.1" y="78.7" transform="rotate(-90 183.1 78.7)">2</text>
<text x="186.6" y="78.7" transform="rotate(-90 186.6 78.7)">3</text>
<text x="190.1" y="78.7" transform="rotate(-90 190.1 78.7)">4</text>
<text x="231.8" y="105.6">R3_4</text>
<text x="208.8" y="112.6">R2_4</text>
<text x="103.7" y="115.1" transform="rotate(-90 103.7 115.1)">36</text>
<text x="107.2" y="115.1" transform="rotate(-90 107.2 115.1)">35</text>
<text x="110.8" y="115.1" transform="rotate(-90 110.8 115.1)">34</text>
<text x="114.3" y="115.1" transform="rotate(-90 114.3 115.1)">33</text>
<text x="117.8" y="115.1" transform="rotate(-90 117.8 115.1)">32</text>
<text x="121.4" y="115.1" transform="rotate(-90 121.4 115.1)">31</text>
<text x="124.9" y="115.1" transform="rotate(-90 124.9 115.1)">30</text>
<text x="128.4" y="115.1" transform="rotate(-90 128.4 115.1)">29</text>
<text x="131.9" y="115.1" transform="rotate(-90 131.9 115.1)">28</text>
<text x="135.5" y="115.1" transform="rotate(-90 135.5 115.1)">27</text>
<text x="139" y="115.1" transform="rotate(-90 139 115.1)">26</text>
<text x="142.5" y="115.1" transform="rotate(-90 142.5 115.1)">25</text>
<text x="189.4" y="116.2">R1_4</text>
<text x="105.5" y="123.6" transform="rotate(-90 105.5 123.6)">GHA</text>
<text x="109" y="123.3" transform="rotate(-90 109 123.3)">SHA</text>
<text x="112.5" y="122.7" transform="rotate(-90 112.5 122.7)">SLA</text>
<text x="116.1" y="123" transform="rotate(-90 116.1 123)">GLA</text>
<text x="119.6" y="123" transform="rotate(-90 119.6 123)">GLB</text>
<text x="123.1" y="122.7" transform="rotate(-90 123.1 122.7)">SLB</text>
<text x="126.6" y="123.3" transform="rotate(-90 126.6 123.3)">SHB</text>
<text x="130.2" y="123.6" transform="rotate(-90 130.2 123.6)">GHB</text>
<text x="133.7" y="123.7" transform="rotate(-90 133.7 123.7)">GHC</text>
<text x="137.2" y="123.4" transform="rotate(-90 137.2 123.4)">SHC</text>
<text x="140.8" y="122.7" transform="rotate(-90 140.8 122.7)">SLC</text>
<text x="144.3" y="123" transform="rotate(-90 144.3 123)">GLC</text>
<text x="344.1" y="125.5">3</text>
<text x="333.7" y="127.3">VOUT</text>
<text x="78.7" y="136.1">37</text>
<text x="84.2" y="137.2">VCP_LSD</text>
<text x="156.9" y="137.5">SP1</text>
<text x="163.9" y="136.1">24</text>
<text x="168.8" y="134.3">R1_3</text>
<text x="338.1" y="134.3">NC</text>
<text x="344.1" y="132.6">1</text>
<text x="78.7" y="139.6">38</text>
<text x="78.7" y="143.2">39</text>
<text x="84.2" y="140.7">VCPH</text>
<text x="156.4" y="141">SN1</text>
<text x="163.9" y="143.2">22</text>
<text x="163.9" y="139.6">23</text>
<text x="196.7" y="141" transform="rotate(-90 196.7 141)">R2_3</text>
<text x="78.7" y="146.7">40</text>
<text x="84.2" y="144.2">CP2H</text>
<text x="84.2" y="147.7">CP2L</text>
<text x="156.4" y="148.1">SN2</text>
<text x="156.9" y="144.6">SP2</text>
<text x="163.9" y="146.7">21</text>
<text x="223" y="147.9">R3_3</text>
<text x="84.2" y="154.8">CP1L</text>
<text x="156.4" y="155.2">SN3</text>
<text x="156.9" y="151.6">SP3</text>
<text x="163.9" y="153.7">19</text>
<text x="163.9" y="150.2">20</text>
<text x="78.7" y="157.3">43</text>
<text x="78.7" y="160.8">44</text>
<text x="84.2" y="158.3">CP1H</text>
<text x="84.2" y="161.9">VDRAIN</text>
<text x="156.3" y="158.7">SO3</text>
<text x="163.9" y="160.8">17</text>
<text x="163.9" y="157.3">18</text>
<text x="156.3" y="165.7">SO1</text>
<text x="156.3" y="162.2">SO2</text>
<text x="163.9" y="164.3">16</text>
<text x="78.7" y="171.4">47</text>
<text x="84.2" y="172.4">WAKE</text>
<text x="78.7" y="174.9">48</text>
<text x="78.7" y="178.4">49</text>
<text x="84.2" y="176">VREG</text>
<text x="84.2" y="179.5">PAD</text>
<text x="150.8" y="176.3">PWRGD</text>
<text x="163.9" y="174.9">13</text>
<text x="105.5" y="195.1" transform="rotate(-90 105.5 195.1)">EN_GATE</text>
<text x="109" y="195.1" transform="rotate(-90 109 195.1)">INHA</text>
<text x="112.5" y="195.1" transform="rotate(-90 112.5 195.1)">INLA</text>
<text x="116.1" y="195.1" transform="rotate(-90 116.1 195.1)">INHB</text>
<text x="119.6" y="195.1" transform="rotate(-90 119.6 195.1)">INLB</text>
<text x="123.1" y="195.1" transform="rotate(-90 123.1 195.1)">INHC</text>
<text x="126.6" y="195.1" transform="rotate(-90 126.6 195.1)">INLC</text>
<text x="130.2" y="195.1" transform="rotate(-90 130.2 195.1)">NFAULT</text>
<text x="133.7" y="195.1" transform="rotate(-90 133.7 195.1)">NSCS</text>
<text x="137.2" y="195.1" transform="rotate(-90 137.2 195.1)">SDI</text>
<text x="140.8" y="195.1" transform="rotate(-90 140.8 195.1)">SDO</text>
<text x="144.3" y="195.1" transform="rotate(-90 144.3 195.1)">SCLK</text>
<text x="19.4" y="201.7">Capacitors rated as per</text>
<text x="103.7" y="198.6" transform="rotate(-90 103.7 198.6)">1</text>
<text x="107.2" y="198.6" transform="rotate(-90 107.2 198.6)">2</text>
<text x="110.8" y="198.6" transform="rotate(-90 110.8 198.6)">3</text>
<text x="114.3" y="198.6" transform="rotate(-90 114.3 198.6)">4</text>
<text x="117.8" y="198.6" transform="rotate(-90 117.8 198.6)">5</text>
<text x="121.4" y="198.6" transform="rotate(-90 121.4 198.6)">6</text>
<text x="124.9" y="198.6" transform="rotate(-90 124.9 198.6)">7</text>
<text x="128.4" y="198.6" transform="rotate(-90 128.4 198.6)">8</text>
<text x="131.9" y="198.6" transform="rotate(-90 131.9 198.6)">9</text>
<text x="135.5" y="200.6" transform="rotate(-90 135.5 200.6)">10</text>
<text x="139" y="200.6" transform="rotate(-90 139 200.6)">11</text>
<text x="142.5" y="200.6" transform="rotate(-90 142.5 200.6)">12</text>
<text x="19.4" y="205.2">the DRV8305's datasheet</text>
<text x="322.8" y="228.2">Good up to 34V.</text>
<text x="322.8" y="231.4">Fc: 4.8 kHz</text>
</g>
<g font-size="3.2">
<text x="153.2" y="44">1</text>
<text x="330.1" y="47.9">GND</text>
<text x="338.8" y="46.1">13</text>
<text x="109.1" y="52.8">1</text>
<text x="52.7" y="54.6">1</text>
<text x="174.6" y="126.9">2</text>
<text x="194" y="127.3">1</text>
<text x="335.4" y="130.8">GND</text>
<text x="344.1" y="129">2</text>
<text x="184.5" y="134.7" transform="rotate(-90 184.5 134.7)">3</text>
<text x="188" y="134.7" transform="rotate(-90 188 134.7)">4</text>
<text x="195.8" y="132.2">2</text>
<text x="215.2" y="132.6">1</text>
<text x="220.5" y="137.5">2</text>
<text x="239.9" y="137.9">1</text>
<text x="313.5" y="132.6">5</text>
<text x="317" y="134.3">GND</text>
<text x="205.7" y="140" transform="rotate(-90 205.7 140)">3</text>
<text x="209.2" y="140" transform="rotate(-90 209.2 140)">4</text>
<text x="230.4" y="145.3" transform="rotate(-90 230.4 145.3)">3</text>
<text x="233.9" y="145.3" transform="rotate(-90 233.9 145.3)">4</text>
<text x="78.7" y="164.3">45</text>
<text x="84.2" y="165.4">GND</text>
<text x="155.7" y="172.8">GND</text>
<text x="163.9" y="171.4">14</text>
</g>
<g font-size="3.2" fill="#f00">
<text x="338.8" y="53.2">11</text>
<text x="338.8" y="49.7">12</text>
<text x="330.3" y="55">VDD</text>
<text x="313.5" y="125.5">4</text>
<text x="317" y="127.3">VCC</text>
<text x="78.7" y="150.2">41</text>
<text x="84.2" y="151.3">PVDD</text>
<text x="163.9" y="167.9">15</text>
<text x="84.2" y="168.9">DVDD</text>
<text x="153.8" y="169.3">AVDD</text>
</g>
<g font-size="2.5" fill="#000080">
<text x="62.5" y="36.8">TPH1R403NL</text>
<text x="118.9" y="36.8">TPH1R403NL</text>
<text x="177.2" y="36.8">TPH1R403NL</text>
<text x="62.5" y="68.6">TPH1R403NL</text>
<text x="111.9" y="70.3">TPH1R403NL</text>
<text x="177.2" y="70.3">TPH1R403NL</text>
</g>
</svg>
